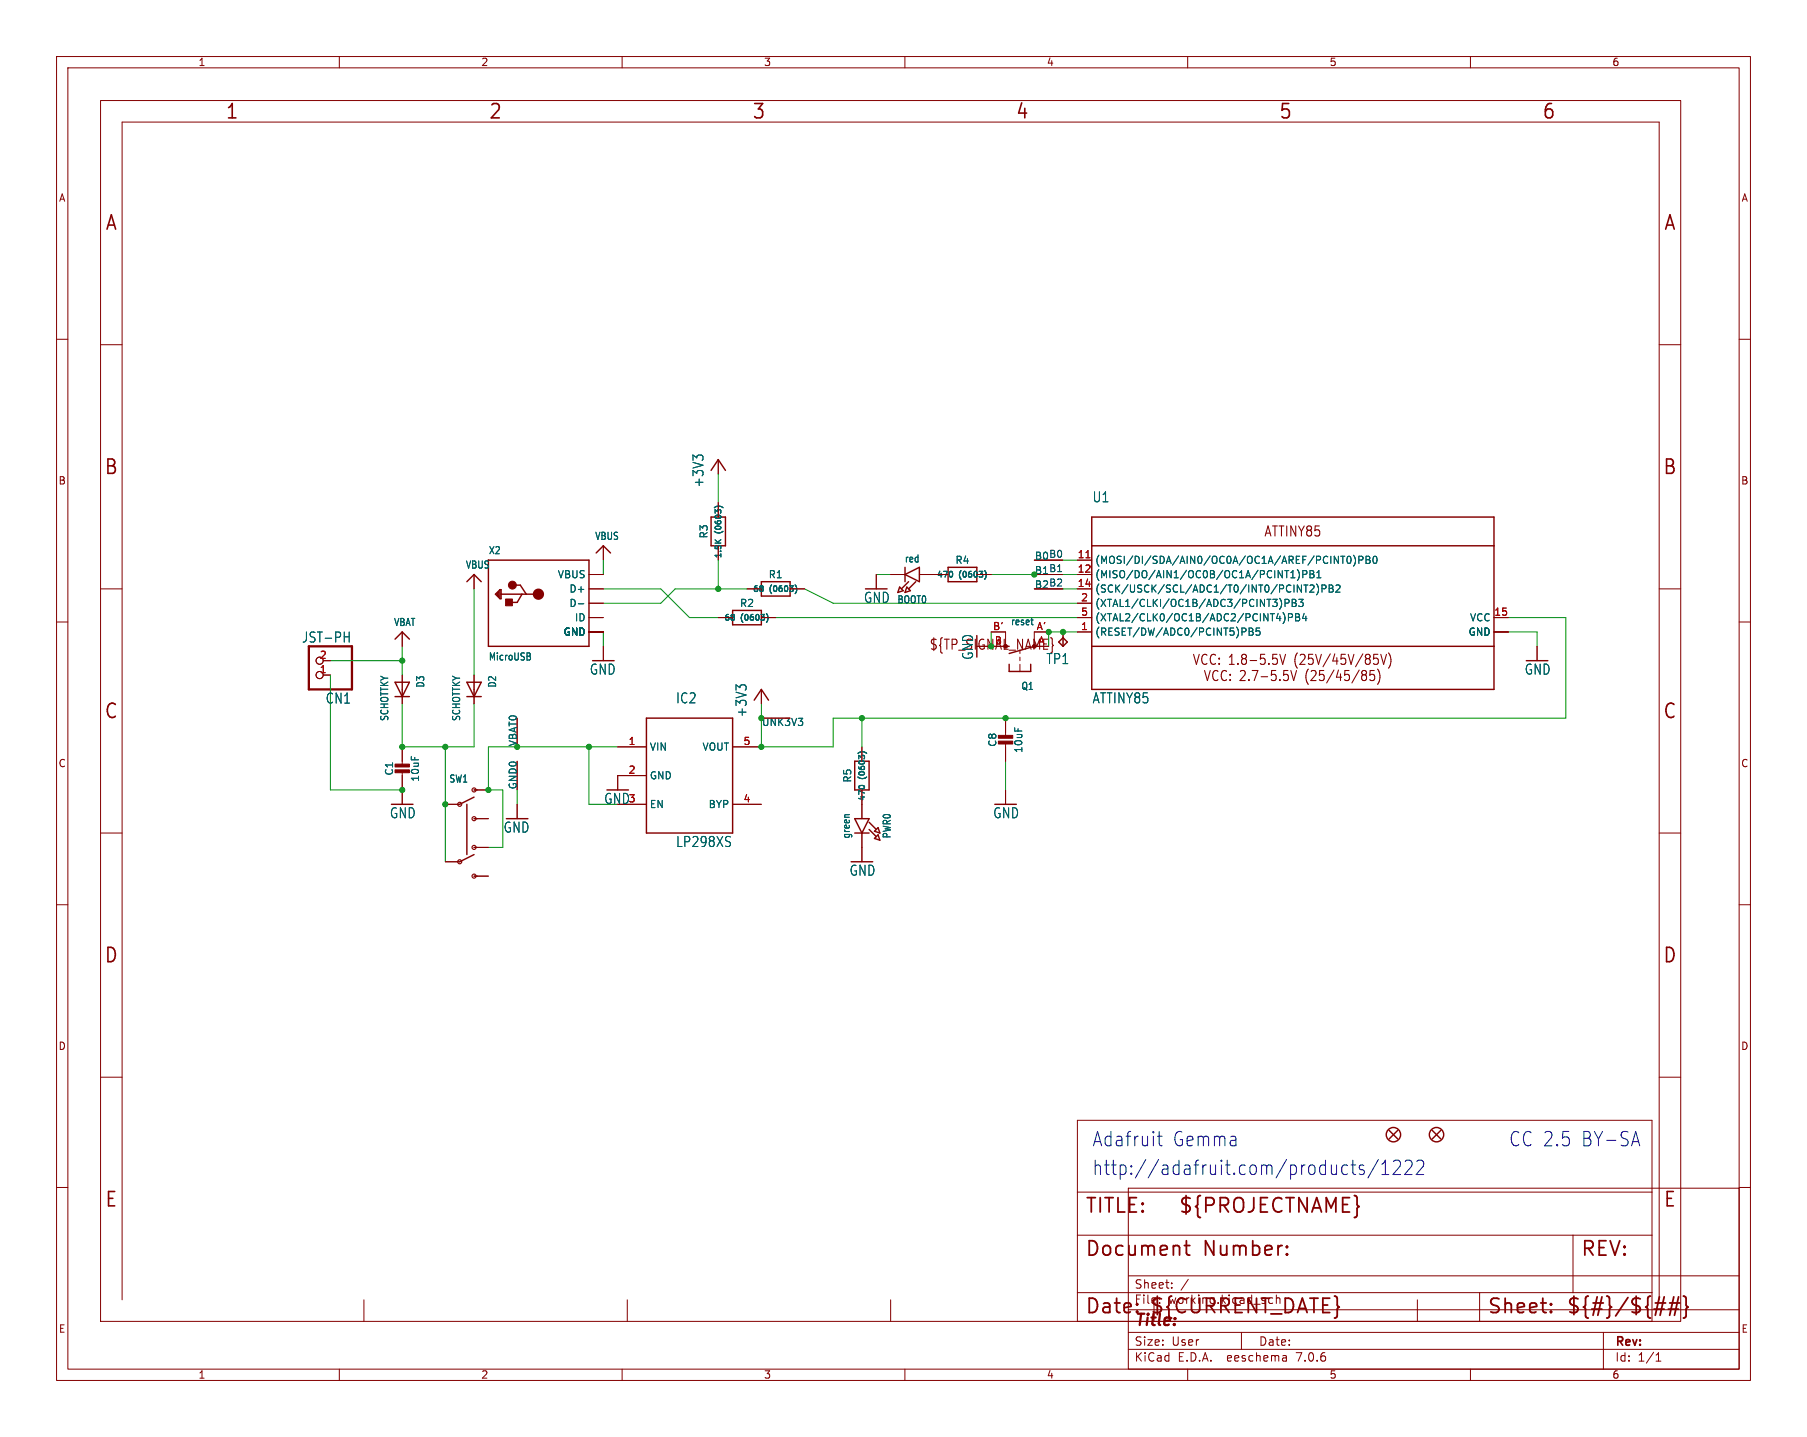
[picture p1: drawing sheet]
<svg xmlns="http://www.w3.org/2000/svg" width="320mm" height="254mm" viewBox="0 0 320 254" stroke-linecap="round" stroke-linejoin="round" font-family="sans-serif">
<g fill="none" stroke="#840000" stroke-width=".18">
<path d="M10 10h299.5v234.1h-299.5zM12 12h295.5v230.1h-295.5zM17.8 17.8h279.4v215.9h-279.4zM60 10v2M110 10v2M160 10v2M210 10v2M260 10v2M10 60h2M307.5 60h2M17.8 61h3.8M293.4 61h3.8"/>
<path d="M106.7 96.5v2.6M127 81.3v2.5M127 88.9v2.5M127 96.5v2.6M182.9 99.1h5.1M190.5 99.1h2.5M10 110h2M17.8 104.1h3.8M57.1 119.4h1.3M57.1 116.8h1.3M71.1 111.8v2.5M71.1 119.4v5.1"/>
<path d="M83.8 101.6v2.5M83.8 119.4v5.1M104.1 111.8h2.6M104.1 104.1h2.6M104.1 101.6h2.6M104.1 109.2h2.6M104.1 106.7h2.6M106.7 114.3v2.5M127 109.2h2.5M132.1 104.1h2.5M134.6 109.2h2.6M139.7 104.1h2.5"/>
<path d="M154.9 101.6v2.5M157.5 101.6h2.5M162.6 101.6h5M172.7 101.6h2.6M175.3 111.8h2.5v2.5M180.3 116.2v.6M180.3 117.5v1.2M182.9 104.1h5.1M182.9 101.6h5.1M185.4 111.8h-2.5v2.5M188 111.8v2.5M190.5 111.8h2.5"/>
<path d="M190.5 104.1h2.5M190.5 101.6h2.5M190.5 109.2h2.5M190.5 106.7h2.5M264.2 111.8h2.5M264.2 109.2h2.5M271.8 114.3v2.5M293.4 104.1h3.8M307.5 110h2M71.1 132.1v3.3M71.1 136.4v5.8M83.8 139.7h2.6"/>
<path d="M91.4 127v5.1M91.4 134.6v5.1M109.2 132.1h5.1M114.3 137.2h-5.1v2.5M129.5 132.1h5.1M134.6 127h5.1M134.6 121.9v2.6M152.4 132.1v2.5M152.4 139.7v5.1M177.8 127v3.3M177.8 131.3v3.3M177.8 139.7v2.5"/>
<path d="M10 160h2M17.8 147.3h3.8M78.7 142.2h2.6M78.7 152.4h2.6M83.8 154.9h2.6M83.8 149.9h2.6M83.8 144.8h2.6M91.4 142.2v2.6M109.2 142.2h5.1M129.5 142.2h5.1M152.4 147.3v5.1M293.4 147.3h3.8"/>
<path d="M307.5 160h2M17.8 190.5h3.8M190.5 198.1h101.6v35.6h-101.6zM293.4 190.5h3.8M10 210h2M190.5 210.8h101.6M190.5 218.4h101.6M199.5 210.1h108v32h-108zM278.1 218.4v10.2M307.5 210h2M21.6 229.9v-208.3h271.8v208.3M64.3 229.9v3.8"/>
<path d="M110.9 229.9v3.8M157.5 229.9v3.8M190.5 228.6h101.6M199.5 238.6h108M199.5 235.6h108M199.5 231.6h108M199.5 225.6h108M207.2 227.7v.1M207.2 226.9v.1M210.1 226.2l-1.3 2M219.5 235.6v3M227.4 239.8l.1 .9"/>
<path d="M250.6 229.9v3.8M261.6 228.6v5.1M283.5 235.6v6.5M292.8 239.6l.5-.4v1.5M60 242.1v2M110 242.1v2M160 242.1v2M210 242.1v2M227.5 240.6l-.2 .1M227.5 240.1h-.2M260 242.1v2M292.8 240.7h.9"/>
<circle cx="56.5" cy="116.8" r=".63"/>
<circle cx="56.5" cy="119.4" r=".63"/>
</g>
<g fill="none" stroke="#840000" stroke-width=".25">
<path d="M86.4 99.1h17.7v15.2h-17.7zM105.4 97.8l1.3-1.3 1.2 1.3M125.7 83.2l1.3-1.9 1.3 1.9M125.7 91.4h2.6v5.1h-2.6zM193 96.5h71.2M193 91.4h71.2v30.5h-71.2zM69.8 113l1.3-1.2 1.3 1.2M82.5 102.9l1.3-1.3 1.3 1.3M87.8 105.1l.4-.4v.8l-.2-.2v-.2M88.4 104.3h.2v1.6h-.2l-.8-.8zM88.4 104.3v1.4M88.6 105.1h6.6"/>
<path d="M91 103.5h1l1.1 1.6M92.3 105.1l-.9 1.4h-1.1M129.5 107.9h5.1v2.6h-5.1zM134.6 102.9h5.1v2.5h-5.1zM159.1 103.8l.6 .7-1 .3zM160 101.6l2.6-1.3v2.6zM160 100.3v2.6M160.3 103.8l.7 .7-1 .3zM160.7 102.9l-1.3 1.2M161.9 102.9l-1.2 1.2M167.6 100.3h5.1v2.6h-5.1zM178.4 117.5v1.2h3.8v-1.2"/>
<path d="M182.9 114.3l-4.5 1.3M187.2 113.5l.8-.7 .7 .7-.7 .8zM193 114.3h71.2M69.8 120.6h2.6l-1.3 2.6zM69.8 123.2h2.6M82.5 120.6h2.6l-1.3 2.6zM82.5 123.2h2.6M114.3 127h15.2v20.3h-15.2zM133.3 123.8l1.3-1.9 1.3 1.9M151.1 134.6h2.6v5.1h-2.6zM82.5 142.2v8.9M83.8 151.1l-2.5 1.3"/>
<path d="M83.8 141l-2.5 1.2M151.1 144.8h2.6l-1.3 2.5zM151.1 147.3h2.6M153.7 145.4l1.2 1.3M153.7 146.7l1.2 1.3M154.6 147l.7-.6 .3 .9zM154.6 148.3l.7-.7 .3 1zM245.6 199.9l1.5 1.5M247.1 199.9l-1.5 1.5M253.2 199.9l1.6 1.5M254.8 199.9l-1.6 1.5"/>
<circle cx="246.4" cy="200.7" r="1.27"/>
<circle cx="254" cy="200.7" r="1.27"/>
</g>
<g fill="none" stroke="#006464" stroke-width=".18">
<path d="M123.2 81l-.7-.5v.9M123.4 80.5h.7M235.9 98.4l.7 1.2v-1.2M237.1 98.4h.7M237.4 98.4v1.2M238.3 98.4h.2a.68 .68 0 0 1 .4 .6 .68 .68 0 0 1-.4 .6 .84 .84 0 0 1-.2-1.2zM239.3 98.2a1.46 1.46 0 0 1 0 1.9M240.3 99h.6l.1-.2-.1-.3-.6-.1v1.2M241.5 98.4h.5l.2 .2-.2 .4 .2 .1 .1 .3-.3 .2h-.5zM241.5 99h.5M242.9 98.4h.2a.68 .68 0 0 1 .4 .6 .68 .68 0 0 1-.4 .6 .84 .84 0 0 1-.2-1.2zM60.9 112.6h.8"/>
<path d="M61.7 111.8v1.7M93.5 116.1l.3 .2-.2 .4M93.7 115.5l.1 .2-.1 .3M102.3 106.8h.9M182.3 109.6h.4M182.6 110.5h.1M219.6 111.1h.5l.2 .2-.1 .4h-.6M220.9 111.1h.4l.2 .2-.2 .4 .2 .1 .1 .3-.3 .2h-.4zM220.9 111.7h.4M222.7 111.1h-.6v.6l.2-.1h.4l.1 .2-.1 .4-.1 .1-.5-.1M225 106h.8l-.4 .5M225.7 106.5l.1 .2-.1 .5"/>
<path d="M225.7 109.4h.8M226.3 109v.8M226.3 105.9a1.47 1.47 0 0 1-.1 1.8M226.8 108.3a1.46 1.46 0 0 1 0 2M227.2 100.9h.7M227.2 106.7l.6-.1 .1-.2v-.3l-.7-.1v1.3M227.8 109.2l.6-.1 .1-.1v-.3l-.7-.2v1.3M228.2 102.2h.8M228.2 101.3l.4-.4v1.3M228.5 106h.4l.2 .2-.2 .4 .2 .1 .1 .3-.2 .3h-.5zM228.5 106.6h.4M229.1 108.5h.4l.3 .3-.3 .3 .3 .2v.3l-.2 .2h-.5z"/>
<path d="M229.1 109.1h.4M229.5 100.8a1.47 1.47 0 0 1-.1 1.9M229.6 106h.8l-.4 .5 .4 .1v.5l-.2 .2-.6-.2M230.4 101.6l.6-.1 .1-.2-.1-.3-.6-.1v1.3M230.5 103.4h.8M230.6 108.5l-.3 .9h.8M230.9 109v.8M230.9 103.4v1.3M231.6 100.9h.5l.2 .3-.2 .3 .2 .1 .1 .3-.3 .3h-.5zM231.6 103.6l.5-.2 .3 .4-.8 .9h.8M231.6 101.5h.5M232.8 103.3a1.46 1.46 0 0 1 0 1.9"/>
<path d="M232.8 102.2h.8M232.8 101.3l.4-.4v1.3M233.7 104.1h.6l.2-.2-.1-.3-.7-.2v1.3M235 103.4h.4l.3 .3-.3 .4 .3 .1v.3l-.2 .2h-.5zM235 104.1h.4M236.2 103.6l.5-.2 .2 .4-.7 .9h.7M130.8 121.6l-.7-.5v.9M131 121.2h.8M128.9 147.9l.3 .1M129.1 149v.5"/>
</g>
<g fill="#840000" stroke="#840000" stroke-width=".18">
<path d="M69.8 136.1h2.6v.6h-2.6z"/>
<path d="M69.8 135.1h2.6v.5h-2.6z"/>
<path d="M176.5 131.1h2.6v.5h-2.6z"/>
<path d="M176.5 130h2.6v.6h-2.6z"/>
<path d="M89.4 105.9h1.2v1.2h-1.2z"/>
<circle cx="90.6" cy="103.5" r=".7"/>
</g>
<path d="M126.3 89.8a1.17 1.17 0 0 1 1.5 0M135.5 108.5a1.17 1.17 0 0 1 0 1.6M140.6 103.4a1.17 1.17 0 0 1 0 1.6M168.3 101.1l.1 .3-.1 .6M174.1 100.9a1.17 1.17 0 0 1 0 1.5M151.7 133.2a1.17 1.17 0 0 1 1.5 0M151.9 139l.3-.1 .6 .1" fill="none" stroke="#006464" stroke-width=".2"/>
<g fill="none" stroke="#840000" stroke-width=".32">
<path d="M209.8 219.4v2.2l.1 .2 .5 .2M201.1 231.9l.1 .1-.1 .1M209.4 220.3h1M227.6 221.7l.1 .1-.1 .2M227.6 221.7l-.2 .1 .2 .2M227.6 220.4v.2M227.6 221.7v.3M227.6 220.4l.1 .1-.1 .1M227.6 220.4l-.2 .1 .2 .1M274.2 231.9l.2 .1-.2 .1M274.2 231.9l-.1 .1 .1 .1M274.2 230.5v.3"/>
<path d="M274.2 231.9v.2M274.2 230.5l.2 .2-.2 .1M274.2 230.5l-.1 .2 .1 .1M292.4 231.5h1.9M292.7 230.4h1.8M294.3 229.3l-.8 3.3M295 231.5h1.8M295.2 230.4h1.8M296 229.3l-.8 3.3M296.8 229.3l-.7 3.3M297.6 229.2l.4 .1 .1 .3v1.2l.4 .4-.4 .3v1.2l-.1 .3-.4 .1"/>
</g>
<path d="M54.6 114.3h7.6v7.6h-7.6z" fill="none" stroke="#840000" stroke-width=".41"/>
<circle cx="95.2" cy="105.1" r=".5" fill="none" stroke="#840000" stroke-width="1"/>
<g fill="none" stroke="#840000" stroke-width=".2">
<circle cx="83.8" cy="139.7" r=".36"/>
<circle cx="81.3" cy="152.4" r=".36"/>
<circle cx="81.3" cy="142.2" r=".36"/>
<circle cx="83.8" cy="149.9" r=".36"/>
<circle cx="83.8" cy="154.9" r=".36"/>
<circle cx="83.8" cy="144.8" r=".36"/>
</g>
<g fill="none" stroke="#840000" stroke-width=".19">
<path d="M211 115.7l.5 1.8 .5-1.8M213 118.6l.5 1.8 .5-1.8M213.4 115.9l-.1-.1a.51 .51 0 0 0-.7 .3l-.1 .6a.68 .68 0 0 0 .6 .8l.3-.2M214.9 115.9v-.1a.51 .51 0 0 0-.8 .3l-.1 .6a.68 .68 0 0 0 .6 .8l.3-.2M215.4 118.7h-.1a.51 .51 0 0 0-.8 .3l-.1 .6a.68 .68 0 0 0 .7 .8l.3-.2M215.6 116.4v.2M215.6 117.3v.2M216.9 118.7h-.1a.51 .51 0 0 0-.8 .3l-.1 .6a.68 .68 0 0 0 .7 .8l.3-.2M217.4 117.5h.8M217.4 116.2l.4-.5v1.8M217.5 119.3v.1M218.9 117.3v.2"/>
<path d="M219.3 118.7l.2-.1h.4l.2 .1 .1 .4-.1 .2-.9 1.1h1M219.8 116.5l-.3 .3v.4l.3 .3h.3l.3-.3-.1-.6-.2-.1M219.8 116.5l-.3-.4 .3-.4 .5 .1 .1 .3-.3 .4M219.8 116.5h.3M221 116.8h1.2M221.4 118.6h1l-.6 1.8M223 119.7h1.1M223.6 115.7h-.7l-.1 .9 .3-.2 .5 .1 .1 .2-.1 .6-.2 .2h-.3l-.3-.2M224.4 117.3v.2M225.6 118.6h-.7l-.1 .8 .2-.1h.5l.1 .3v.6l-.2 .2h-.4l-.2-.2M225.8 115.7h-.7l-.1 .9 .2-.2 .5 .1 .2 .2-.1 .6-.2 .2h-.4l-.2-.2M226.3 115.7l.5 1.8 .5-1.8"/>
<path d="M227.7 118.6h-.7l-.1 .8 .3-.1h.5l.1 .3-.1 .6-.2 .2h-.3l-.3-.2M228.2 118.6l.5 1.8 .5-1.8M229.4 115.5a2.31 2.31 0 0 0 0 2.7M229.9 115.9l.2-.2h.4l.2 .2 .1 .3-.1 .3-.9 1h1M231.3 118.3a2.31 2.31 0 0 0 0 2.7M231.8 118.7l.3-.1h.3l.2 .1 .1 .4-.1 .2-.8 1.1h.9M232.1 115.7h-.7l-.1 .9 .3-.2 .5 .1 .1 .2-.1 .6-.2 .2h-.3l-.3-.2M232.6 115.7l.5 1.8 .5-1.8M234.1 118.6h-.8v.8l.2-.1h.5l.1 .3v.6l-.2 .2h-.4l-.2-.2M235.2 115.6l-1.3 2.3M235.9 118.5l-1.3 2.3M236 115.6l-.3 1.3h.9"/>
<path d="M236.4 116.3v1.2M236.7 118.5l-.4 1.3h.9M237 119.2v1.2M237.1 117.3l.2 .2M237.9 115.7h-.7l-.1 .9 .2-.2h.4l.3 .3M238.4 115.7l.5 1.8 .5-1.8M240.3 118.5l-1.3 2.3M241 115.6l-1.3 2.3M241.7 116.5l-.3-.4 .3-.4 .4 .1 .2 .3-.3 .4M241.7 116.5h.3M241.7 116.5l-.2 .1M242 116.5l.2 .1"/>
<path d="M243.6 115.7h-.7l-.1 .9 .3-.2h.3l.3 .3M244 119.8l-.1 .7-.3 .5M244.1 115.7l.5 1.8 .6-1.8M245.5 115.5l.3 .5 .1 .6M217.5 120.2v.2M220.8 120.2v.2M226.3 120.2v.2M237.7 120.2l.3 .2h.3l.2-.2M240.8 120.2l.3 .2h.2l.3-.2M242.2 120.2l.2 .2h.4l.2-.2"/>
</g>
<path d="M192 98.6h.7" fill="none" stroke="#a90000" stroke-width=".18"/>
<g fill="none" stroke="#0000c2" stroke-width=".18">
<path d="M204.7 200.9h.8M205 200.1v2.2l.1 .2 .4 .1M238.1 206l.2 .1M238.3 207.6l-.2 .1M238.9 206h.8M239.2 205.2v2.1l.1 .3 .4 .1M241.2 206.1l-.6-.1a.44 .44 0 0 0-.3 .4 .44 .44 0 0 0 .3 .5h.3a.44 .44 0 0 1 .4 .4 .44 .44 0 0 1-.4 .4l-.6-.1M243.7 205.1l-1.8 3.2M244.3 207.7h1.3M244.3 205.9l.7-.7v2.5M246.4 205.4l.3-.2h.5a.72 .72 0 0 1 .3 1.1l-1.2 1.4h1.3M248.5 205.4l.3-.2h.5a.72 .72 0 0 1 .3 1.1l-1.3 1.4h1.4"/>
<path d="M250.5 205.4l.3-.2h.5a.72 .72 0 0 1 .3 1.1l-1.2 1.4h1.3M288.7 201.9h1M289.2 200.1l.7 2.5"/>
</g>
<g fill="none" stroke="#009600" stroke-width=".18">
<path d="M106.7 99.1v2.5M127 83.8v5.1M127 99.1v5M182.9 99.1h7.6M58.4 119.4v20.3h12.7M58.4 116.8h12.7M71.1 114.3v5.1M83.8 104.1v15.3M106.7 104.1h10.1l5.1 5.1h5.1M106.7 111.8v2.5M132.1 104.1h-12.7l-2.6 2.6h-10.1M137.2 109.2h53.3"/>
<path d="M142.2 104.1l5.1 2.6h43.2M154.9 101.6h2.6M175.3 101.6h15.2M175.3 111.8v2.5M182.9 104.1h7.6M190.5 111.8h-5.1v2.5M266.7 109.2h10.2v17.8h-129.6v5.1h-12.7v-7.6M266.7 111.8h5.1v2.5M71.1 124.5v7.6h12.7v-7.6M78.7 132.1v20.3M91.4 139.7v2.5M104.1 132.1v10.1h5.1"/>
<path d="M109.2 132.1h-22.8v7.6h2.5v10.2h-2.5M152.4 127v5.1M177.8 134.6v5.1"/>
</g>
<g fill="#009600" stroke="#009600" stroke-width=".18">
<circle cx="104.1" cy="132.1" r=".46"/>
<circle cx="127" cy="104.1" r=".46"/>
<circle cx="134.6" cy="127" r=".46"/>
<circle cx="134.6" cy="132.1" r=".46"/>
<circle cx="152.4" cy="127" r=".46"/>
<circle cx="185.4" cy="111.8" r=".46"/>
<circle cx="177.8" cy="127" r=".46"/>
<circle cx="188" cy="111.8" r=".46"/>
<circle cx="71.1" cy="116.8" r=".46"/>
<circle cx="78.7" cy="132.1" r=".46"/>
<circle cx="86.4" cy="139.7" r=".46"/>
<circle cx="71.1" cy="139.7" r=".46"/>
<circle cx="71.1" cy="132.1" r=".46"/>
<circle cx="78.7" cy="142.2" r=".46"/>
</g>
<g font-size="3.5" fill="#840000">
<text x="39.8" y="21.4">1</text>
<text x="86.3" y="21.4">2</text>
<text x="132.9" y="21.4">3</text>
<text x="179.5" y="21.4">4</text>
<text x="226" y="21.4">5</text>
<text x="272.6" y="21.4">6</text>
<text x="18.5" y="41.1">A</text>
<text x="294.1" y="41.1">A</text>
<text x="18.3" y="84.2">B</text>
<text x="293.9" y="84.2">B</text>
<text x="18.3" y="127.4">C</text>
<text x="293.9" y="127.4">C</text>
<text x="18.3" y="170.6">D</text>
<text x="293.9" y="170.6">D</text>
<text x="18.5" y="213.8">E</text>
<text x="191.8" y="214.9">TITLE:</text>
<text x="208.3" y="214.9">${PROJECTNAME}</text>
<text x="294" y="213.8">E</text>
<text x="191.8" y="222.5">Document</text>
<text x="212.8" y="222.5">Number:</text>
<text x="279.4" y="222.5">REV:</text>
<text x="191.8" y="232.7">Date:</text>
<text x="203.2" y="232.7">${CURRENT_DATE}</text>
<text x="262.9" y="232.7">Sheet:</text>
<text x="276.9" y="232.7">${#}/${##}</text>
</g>
<g font-size="3.5" fill="#0000c2">
<text x="193" y="203">Adafruit</text>
<text x="207.3" y="203">Gemma</text>
<text x="266.7" y="203">CC 2.5</text>
<text x="279.5" y="203">BY-SA</text>
<text x="193" y="208">http://adafruit.com/products/1222</text>
</g>
<text font-size="2.8" fill="#840000" x="200.5" y="235">Title:</text>
<g font-size="2.5" fill="#006464">
<text x="124.6" y="86.3" transform="rotate(-90 124.6 86.3)">+3V3</text>
<text x="193.1" y="89">U1</text>
<text x="152.7" y="106.8">GND</text>
<text x="53.3" y="113.9">JST-PH</text>
<text x="104.2" y="119.5">GND</text>
<text x="172.3" y="116.8" transform="rotate(-90 172.3 116.8)">GND</text>
<text x="184.9" y="117.7">TP1</text>
<text x="269.5" y="119.5">GND</text>
<text x="57.5" y="124.6">CN1</text>
<text x="119.4" y="124.6">IC2</text>
<text x="193.1" y="124.6">ATTINY85</text>
<text x="132.2" y="126.9" transform="rotate(-90 132.2 126.9)">+3V3</text>
<text x="106.7" y="142.4">GND</text>
<text x="68.8" y="144.9">GND</text>
<text x="89" y="147.5">GND</text>
<text x="175.5" y="144.9">GND</text>
<text x="119.4" y="150">LP298XS</text>
<text x="150.1" y="155.1">GND</text>
</g>
<g font-size="2.5" fill="#840000">
<text x="223.4" y="95.2">ATTINY85</text>
<text x="238" y="119.3">2.7-5.5V</text>
</g>
<text font-size="2.5" fill="#009600" x="164.3" y="115.2">${TP_SIGNAL_NAME}</text>
<g font-size="2.1" fill="#840000">
<text x="200.5" y="230.8">File:</text>
<text x="200.5" y="228.1">Sheet:</text>
<text x="206.6" y="230.8">working.kicad_sch</text>
<text x="200.5" y="238.2">Size:</text>
<text x="207.2" y="238.2">User</text>
<text x="222.5" y="238.2">Date:</text>
<text x="285.5" y="238.4">Rev:</text>
<text x="200.5" y="241">KiCad</text>
<text x="208.2" y="241">E.D.A.</text>
<text x="217.1" y="241">eeschema</text>
<text x="229.5" y="241">7.0.6</text>
<text x="285.5" y="241">Id:</text>
<text x="289.6" y="241">1/1</text>
</g>
<g font-size="1.8" fill="#840000">
<text x="35" y="11.9">1</text>
<text x="85" y="11.9">2</text>
<text x="135" y="11.9">3</text>
<text x="185" y="11.9">4</text>
<text x="235" y="11.9">5</text>
<text x="285" y="11.9">6</text>
<text x="10.3" y="35.9">A</text>
<text x="307.9" y="35.9">A</text>
<text x="10.3" y="85.9">B</text>
<text x="307.8" y="85.9">B</text>
<text x="10.3" y="135.9">C</text>
<text x="307.8" y="135.9">C</text>
<text x="10.3" y="185.9">D</text>
<text x="307.8" y="185.9">D</text>
<text x="10.3" y="235.9">E</text>
<text x="307.8" y="235.9">E</text>
<text x="35" y="244">1</text>
<text x="85" y="244">2</text>
<text x="135" y="244">3</text>
<text x="185" y="244">4</text>
<text x="235" y="244">5</text>
<text x="285" y="244">6</text>
</g>
<g font-size="1.8" fill="#006464">
<text x="105.1" y="95.7">VBUS</text>
<text x="125.3" y="95.3" transform="rotate(-90 125.3 95.3)">R3</text>
<text x="82.3" y="100.8">VBUS</text>
<text x="86.3" y="98.2">X2</text>
<text x="159.9" y="99.7">red</text>
<text x="168.8" y="99.9">R4</text>
<text x="182.9" y="99.2">B0</text>
<text x="193.5" y="99.9">(MOSI/DI/SDA/AIN0/OC0A/OC1A/AREF/PCINT0)PB0</text>
<text x="98.5" y="102.5">VBUS</text>
<text x="100.6" y="105">D+</text>
<text x="100.6" y="107.5">D-</text>
<text x="130.7" y="107.5">R2</text>
<text x="135.8" y="102.5">R1</text>
<text x="158.6" y="106.9">BOOT0</text>
<text x="182.9" y="104.3">B2</text>
<text x="193.5" y="102.5">(MISO/DO/AIN1/OC0B/OC1A/PCINT1)PB1</text>
<text x="193.5" y="105">(SCK/USCK/SCL/ADC1/T0/INT0/PCINT2)PB2</text>
<text x="193.5" y="107.5">(XTAL1/CLKI/OC1B/ADC3/PCINT3)PB3</text>
<text x="69.6" y="110.9">VBAT</text>
<text x="99.6" y="112.6">GND</text>
<text x="101.6" y="110.1">ID</text>
<text x="178.7" y="110.8">reset</text>
<text x="193.5" y="112.6">(RESET/DW/ADC0/PCINT5)PB5</text>
<text x="193.5" y="110.1">(XTAL2/CLK0/OC1B/ADC2/PCINT4)PB4</text>
<text x="259.6" y="112.6">GND</text>
<text x="259.8" y="110.1">VCC</text>
<text x="86.3" y="117">MicroUSB</text>
<text x="75.2" y="121.7" transform="rotate(-90 75.2 121.7)">D3</text>
<text x="87.9" y="121.7" transform="rotate(-90 87.9 121.7)">D2</text>
<text x="180.5" y="122.2">Q1</text>
<text x="68.9" y="127.6" transform="rotate(-90 68.9 127.6)">SCHOTTKY</text>
<text x="81.6" y="127.6" transform="rotate(-90 81.6 127.6)">SCHOTTKY</text>
<text x="134.6" y="128.6">UNK3V3</text>
<text x="69.7" y="137.3" transform="rotate(-90 69.7 137.3)">C1</text>
<text x="114.8" y="132.9">VIN</text>
<text x="124.1" y="132.9">VOUT</text>
<text x="176.4" y="132.2" transform="rotate(-90 176.4 132.2)">C8</text>
<text x="181" y="133.3" transform="rotate(-90 181 133.3)">10uF</text>
<text x="74.3" y="138.3" transform="rotate(-90 74.3 138.3)">10uF</text>
<text x="79.3" y="138.6">SW1</text>
<text x="91.6" y="139.7" transform="rotate(-90 91.6 139.7)">GND0</text>
<text x="111.1" y="142">3</text>
<text x="114.8" y="138">GND</text>
<text x="114.8" y="143.1">EN</text>
<text x="125.2" y="143.1">BYP</text>
<text x="150.7" y="138.5" transform="rotate(-90 150.7 138.5)">R5</text>
<text x="150.5" y="148.4" transform="rotate(-90 150.5 148.4)">green</text>
<text x="157.7" y="148.4" transform="rotate(-90 157.7 148.4)">PWR0</text>
</g>
<g font-size="1.8" fill="#009600">
<text x="182.9" y="101.7">B1</text>
<text x="91.6" y="132.1" transform="rotate(-90 91.6 132.1)">VBAT0</text>
</g>
<g font-size="1.8" fill="#a90000">
<text x="190.5" y="98.8">11</text>
<text x="190.5" y="101.3">12</text>
<text x="190.5" y="103.9">14</text>
<text x="191.1" y="106.4">2</text>
<text x="175.5" y="111.5">B'</text>
<text x="183.2" y="111.5">A'</text>
<text x="191.1" y="111.5">1</text>
<text x="191.1" y="109">5</text>
<text x="264.1" y="109">15</text>
<text x="56.4" y="119.1">1</text>
<text x="56.4" y="116.6">2</text>
<text x="175.8" y="114">B</text>
<text x="183.5" y="114">A</text>
<text x="111.1" y="131.8">1</text>
<text x="131.4" y="131.8">5</text>
<text x="111.1" y="136.9">2</text>
<text x="131.4" y="142">4</text>
</g>
<text font-size="1.7" fill="#0f0f0f" x="185.4" y="101.3">B1</text>
<g font-size="1.7" fill="#006464">
<text x="185.4" y="98.7">B0</text>
<text x="185.4" y="103.8">B2</text>
</g>
<g font-size="1.4" fill="#006464">
<text x="127.8" y="94.3" transform="rotate(-90 127.8 94.3)">(0603)</text>
<text x="127.8" y="98.9" transform="rotate(-90 127.8 98.9)">1.5K</text>
<text x="133" y="105">68</text>
<text x="136.1" y="105">(0603)</text>
<text x="165.5" y="102.4">470</text>
<text x="169.6" y="102.4">(0603)</text>
<text x="127.9" y="110">68</text>
<text x="131" y="110">(0603)</text>
<text x="153.2" y="137.7" transform="rotate(-90 153.2 137.7)">(0603)</text>
<text x="153.2" y="141.8" transform="rotate(-90 153.2 141.8)">470</text>
</g>
</svg>
